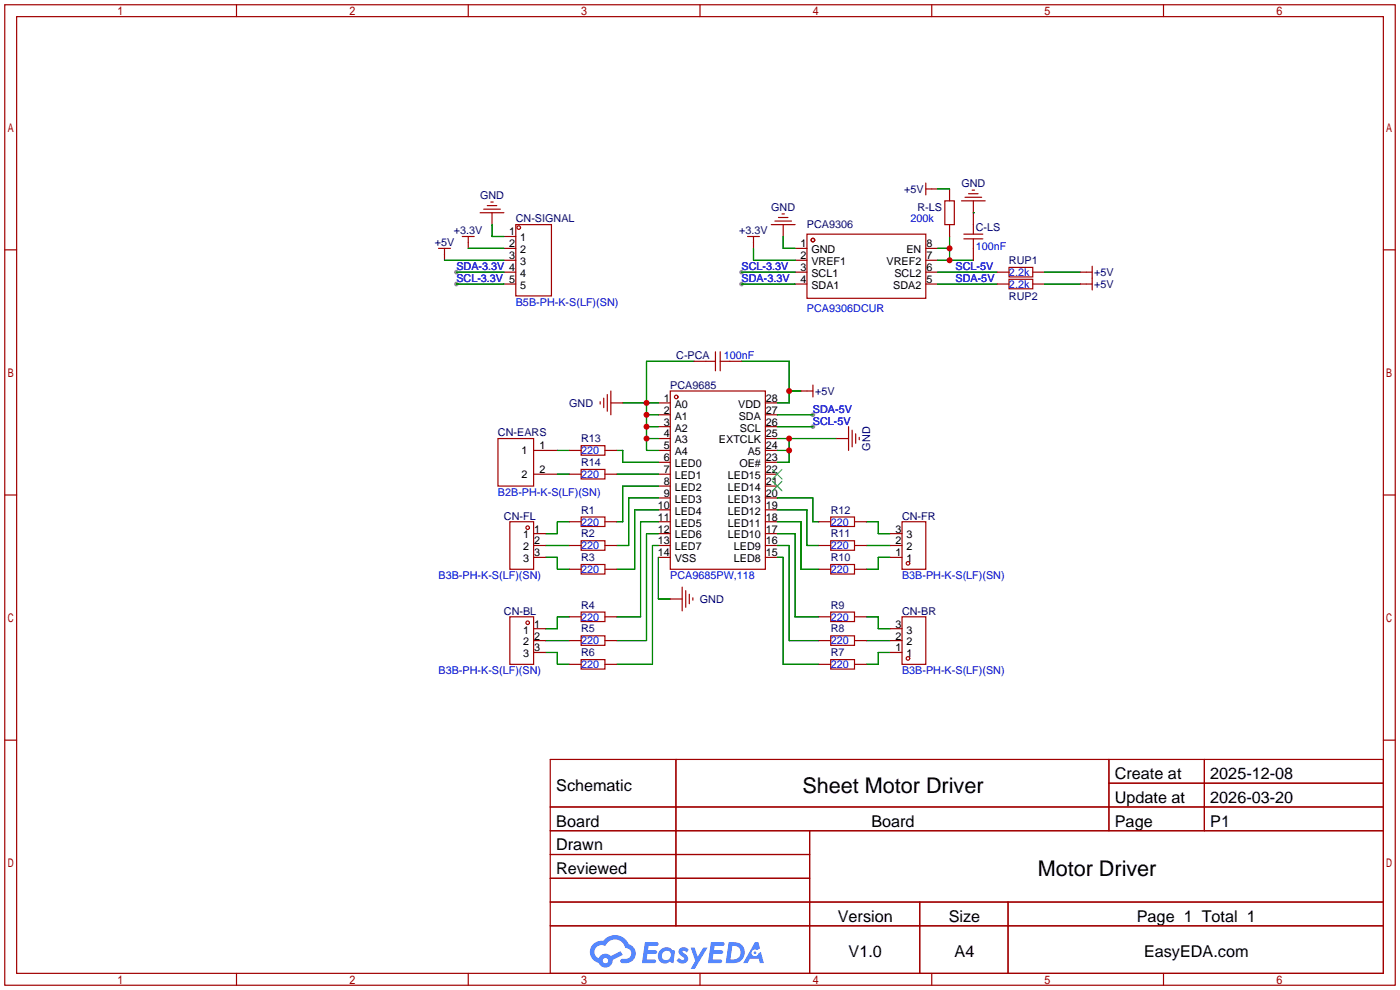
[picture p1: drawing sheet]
<svg xmlns="http://www.w3.org/2000/svg" width="299mm" height="212mm" viewBox="0 0 299 212" stroke-linecap="round" stroke-linejoin="round" font-family="sans-serif">
<g fill="#999">
<circle cx="173.7" cy="88.6" r=".51"/>
<circle cx="173.7" cy="91.2" r=".51"/>
<circle cx="97.5" cy="58.2" r=".51"/>
<circle cx="97.5" cy="60.7" r=".51"/>
<circle cx="158.5" cy="58.2" r=".51"/>
<circle cx="158.5" cy="60.7" r=".51"/>
</g>
<g fill="none" stroke="#a10000" stroke-width=".25">
<path d="M1 1h297.2v209.6h-297.2zM3.6 3.6h292.1v204.4h-292.1zM50.5 1v2.6M100.1 1v2.6M149.6 1v2.6M199.1 1v2.6M248.7 1v2.6M1 53.4h2.6M295.7 53.4h2.5M1 105.8h2.6M295.7 105.8h2.5M1 158.2h2.6"/>
<path d="M295.7 158.2h2.5M117.6 162.3h178.1v45.7h-178.1zM117.6 172.5h178.1M117.6 177.5h178.1M144.5 162.3v35.6M173 177.5v30.5M237 162.3v15.2M237 167.4h58.7M257.4 162.3v15.2M117.6 182.6h55.4M117.6 192.8h178.1M117.6 187.7h55.4"/>
<path d="M117.6 197.9h178.1M196.6 192.8v15.2M215.4 192.8v15.2M50.5 208v2.6M100.1 208v2.6M149.6 208v2.6M199.1 208v2.6M248.7 208v2.6"/>
</g>
<g fill="#5487ff">
<path d="M145.3 202.7a1.3 1.3 0 0 1 1.9 .3l-.4 .6a.54 .54 0 0 0-.9-.2l.1 .2a1.34 1.34 0 0 1 .9 1.8 1.47 1.47 0 0 1-2.3-.1l.5-.6 .8 .5a.31 .31 0 0 0 .4-.3 .31 .31 0 0 0-.3-.4 1.12 1.12 0 0 1-.7-1.8z"/>
<path d="M147.6 202.5h.9l.6 2 1.2-2h.9l-2.7 4.6h-.9l1-1.7z"/>
<path d="M137.8 201.4h1.7a1.31 1.31 0 0 1 1.2 .2 .4 .4 0 0 1-.3 .5l-1.8 .1-.1 .9h1.6a.4 .4 0 0 1 .4 .4 .4 .4 0 0 1-.5 .4h-1.6l-.2 1.2h1.4a.46 .46 0 0 1 .5 0 .46 .46 0 0 1 .1 .5l-.4 .2h-2.6z"/>
<path d="M151.9 201.4h1.7a1.32 1.32 0 0 1 1.2 .2 .39 .39 0 0 1-.3 .5l-1.8 .1-.1 .9h1.6a.4 .4 0 0 1 .4 .4 .4 .4 0 0 1-.4 .4h-1.7l-.2 1.2h1.4a.46 .46 0 0 1 .5 0 .46 .46 0 0 1 .1 .5l-.4 .2h-2.6z"/>
<path d="M161.3 201.4h.8l.3 1.3-.6 .4a.75 .75 0 0 0-1.1 .3 .75 .75 0 0 0 .5 1 .75 .75 0 0 0 .9-.7l.5-.2 .6 2.3h-.8l-.3-.9h-1.8l-.5 .9h-1z"/>
<path d="M155.7 201.4l-.6 4.4h1.5a2.27 2.27 0 0 0 2.6-2.2 2.27 2.27 0 0 0-2.7-2.2zM156.5 202.1a1.5 1.5 0 0 1 1.8 1.6 1.5 1.5 0 0 1-1.9 1.4h-.3z"/>
<path d="M141.2 203a1.6 1.6 0 0 0-.3 2.3 1.6 1.6 0 0 0 2.3 .2l.7 .3 .3-2.4-.1-.3-.5-.1a1.58 1.58 0 0 0-2.4 0zM141.8 203.5a.98 .98 0 0 1 1.6 .4 .98 .98 0 0 1-1.1 1.3 .94 .94 0 0 1-.9-.7 .94 .94 0 0 1 .4-1z"/>
<path d="M126.8 201.8a2.37 2.37 0 0 0 1.1 4 1.54 1.54 0 0 0 1.8 1 1.54 1.54 0 0 0 1.2-1.6l2.2-1.1-.5-.8-2 1a1.57 1.57 0 0 0-2.7 .5 1.5 1.5 0 0 1-.7-2.1 1.5 1.5 0 0 1 2.2-.5 2.23 2.23 0 0 1 2.3-1.4 2.23 2.23 0 0 1 2 1.8 1.16 1.16 0 0 1 1.2 1.1 1.16 1.16 0 0 1-1.1 1.2h-.7a.47 .47 0 0 0-.5 .4 .47 .47 0 0 0 .4 .5 2.17 2.17 0 0 0 2.5-.9 2.17 2.17 0 0 0-.3-2.7l-.8-.4a3.2 3.2 0 0 0-5.5-.7l-1.1 .1zM128.8 205.3a.6 .6 0 0 1 1.2 0 .6 .6 0 0 1-1.2 0z"/>
<circle cx="161.4" cy="203.6" r=".28"/>
</g>
<g fill="none" stroke="#a10000" stroke-width=".25">
<path d="M197.9 39.1v2.6M93.7 53.1h2.6M95 53.1v2.5M98.8 50.5h2.5M100.1 50.5v2.6M102.6 45.5h5.1M103.4 44.7h3.5M104.1 43.9h2.1M104.9 43.2h.5M105.2 45.5v2.5M107.7 53.1h2.5M107.7 55.6h2.5"/>
<path d="M107.7 58.2h2.5M107.7 50.5h2.5M110.2 48h7.7v15.2h-7.7zM159.8 50.5h2.5M161 50.5v2.6M164.8 48h5.1M165.6 47.2h3.6M166.4 46.5h2M167.1 45.7h.5M167.4 48v2.5M169.9 53.1h2.6M169.9 55.6h2.6"/>
<path d="M169.9 58.2h2.6M172.5 50h25.4v13.8h-25.4zM197.9 53.1h2.5M197.9 55.6h2.5M197.9 58.2h2.5M197.9 40.4h2.5M201.9 42.9h2.1v5.1h-2.1zM202.9 40.4v2.5M202.9 48v2.5M205.5 42.9h5.1M206 50h4.1M206 51.1h4.1"/>
<path d="M206.2 42.2h3.6M207 41.4h2M207.8 40.6h.5M208 42.9v7.1M208 51.1v4.5M213.1 58.2h2.5M215.6 57.2h5.1v2h-5.1zM215.6 59.7h5.1v2h-5.1zM220.7 58.2h2.6M230.9 58.2h2.5M233.4 56.9v5.1M107.7 60.7h2.5"/>
<path d="M148.3 77.2h4.6M152.9 75.2v4M153.9 77.2h4.6M153.9 75.2v4M169.9 60.7h2.6M197.9 60.7h2.5M213.1 60.7h2.5M220.7 60.7h2.6M230.9 60.7h2.5M106.4 93.7h7.6v10.2h-7.6zM114 96.3h5.1M121.7 96.3h2.5"/>
<path d="M124.2 95.2h5.1v2.1h-5.1zM128.3 85.9v.5M129 85.1v2M129.3 96.3h2.5M129.8 84.3v3.6M130.6 86.1h2.5M130.6 83.6v5M140.7 86.1h2.6M140.7 88.6h2.6M140.7 91.2h2.6M140.7 93.7h2.6M140.7 96.3h2.6"/>
<path d="M140.7 98.8h2.6M143.3 83.6h20.3v38.1h-20.3zM163.6 86.1h2.5M163.6 88.6h2.5M163.6 91.2h2.5M163.6 93.7h2.5M163.6 96.3h2.5M163.6 98.8h2.5M171.2 83.6h2.5M173.7 82.3v2.5M178.8 93.7h2.6M181.4 91.2v5.1"/>
<path d="M182.1 91.9v3.6M182.9 92.7v2M183.6 93.5v.5M109 111.5h5v10.2h-5zM114 101.3h5.1M114 114h2.6M114 116.6h2.6M114 119.1h2.6M121.7 101.3h2.5M121.7 111.5h2.5M121.7 116.6h2.5M124.2 110.5h5.1v2h-5.1z"/>
<path d="M124.2 115.6h5.1v2h-5.1zM124.2 100.3h5.1v2.1h-5.1zM129.3 101.3h2.5M129.3 111.5h2.5M129.3 116.6h2.5M140.7 101.3h2.6M140.7 103.9h2.6M140.7 106.4h2.6M140.7 109h2.6M140.7 111.5h2.6M140.7 114h2.6M140.7 116.6h2.6"/>
<path d="M140.7 119.1h2.6M163.6 101.3h2.5M163.6 103.9h2.5M163.6 106.4h2.5M163.6 109h2.5M163.6 111.5h2.5M163.6 114h2.5M163.6 116.6h2.5M163.6 119.1h2.5M175 111.5h2.5M175 116.6h2.5M177.5 115.6h5.1v2h-5.1z"/>
<path d="M177.5 110.5h5.1v2h-5.1zM182.6 111.5h2.6M182.6 116.6h2.6M190.2 114h2.6M190.2 116.6h2.6M190.2 119.1h2.6M192.8 111.5h5.1v10.2h-5.1zM109 131.8h5v10.2h-5zM114 134.4h2.6M114 136.9h2.6M114 139.4h2.6M121.7 136.9h2.5"/>
<path d="M121.7 121.7h2.5M121.7 131.8h2.5M124.2 120.6h5.1v2.1h-5.1zM124.2 130.8h5.1v2h-5.1zM124.2 135.9h5.1v2h-5.1zM129.3 136.9h2.5M129.3 121.7h2.5M129.3 131.8h2.5M143.3 128h2.5M145.8 125.5v5.1M146.6 126.2v3.6M147.3 127v2"/>
<path d="M148.1 127.8v.5M175 136.9h2.5M175 121.7h2.5M175 131.8h2.5M177.5 135.9h5.1v2h-5.1zM177.5 130.8h5.1v2h-5.1zM177.5 120.6h5.1v2.1h-5.1zM182.6 136.9h2.6M182.6 121.7h2.6M182.6 131.8h2.6M190.2 134.4h2.6M190.2 136.9h2.6"/>
<path d="M190.2 139.4h2.6M192.8 131.8h5.1v10.2h-5.1zM121.7 142h2.5M124.2 141h5.1v2h-5.1zM129.3 142h2.5M175 142h2.5M177.5 141h5.1v2h-5.1zM182.6 142h2.6"/>
<circle cx="110.9" cy="48.6" r=".38"/>
<circle cx="173.7" cy="51.3" r=".38"/>
<circle cx="144.5" cy="84.8" r=".38"/>
<circle cx="112.8" cy="112.8" r=".38"/>
<circle cx="112.8" cy="133.1" r=".38"/>
<circle cx="194.1" cy="120.4" r=".38"/>
<circle cx="194.1" cy="140.7" r=".38"/>
</g>
<path d="M165.1 102.9l2 2M165.1 100.3l2 2.1M167.1 102.9l-2 2M167.1 100.3l-2 2.1" fill="none" stroke="#3c3" stroke-width=".25"/>
<g fill="none" stroke="#008700" stroke-width=".25">
<path d="M95 55.6h12.7M97.5 58.2h10.2M100.1 53.1h7.6M105.2 48v2.5h2.5M158.5 58.2h11.4M161 53.1v2.5h8.9M167.4 50.5v2.6h2.5M200.4 55.6h7.6M200.4 53.1h2.5M200.4 58.2h12.7M200.4 40.4h2.5M202.9 50.5v5.1"/>
<path d="M208 45.5h.1M223.3 58.2h7.6M97.5 60.7h10.2M148.3 77.2h-10.1v19.1h2.5M158.5 77.2h10.2v8.9h-2.6M158.5 60.7h11.4M200.4 60.7h12.7M223.3 60.7h7.6M119.1 96.3h2.6M131.8 96.3h1.3v2.5h7.6M133.1 86.1h7.6M138.2 88.6h2.5"/>
<path d="M138.2 91.2h2.5M138.2 93.7h2.5M166.1 88.6h7.6M166.1 91.2h7.6M166.1 93.7h12.7M166.1 96.3h2.6M168.7 93.7v5.1h-2.6M168.7 83.6h2.5M116.6 116.6h5.1M116.6 119.1h2.5v2.6h2.6M119.1 101.3h2.6M121.7 111.5h-2.6v2.5h-2.5"/>
<path d="M131.8 101.3h8.9M140.7 114h-2.5v22.9h-6.4M140.7 119.1v8.9h2.6M140.7 103.9h-7.6v7.6h-1.3M140.7 116.6h-1.3v25.4h-7.6M140.7 106.4h-6.3v10.2h-2.6M140.7 111.5h-3.8v20.3h-5.1M140.7 109h-5.1v12.7h-3.8M166.1 116.6h2.6v20.3h6.3M166.1 119.1h1.3v22.9h7.6M166.1 109h6.4v7.6h2.5M166.1 114h3.8v17.8h5.1"/>
<path d="M166.1 111.5h5.1v10.2h3.8M166.1 106.4h7.6v5.1h1.3M185.2 116.6h5M185.2 111.5h2.5v2.5h2.5M190.2 119.1h-2.5v2.6h-2.5M116.6 139.4h2.5v2.6h2.6M116.6 136.9h5.1M121.7 131.8h-2.6v2.6h-2.5M185.2 136.9h5M185.2 131.8h2.5v2.6h2.5M190.2 139.4h-2.5v2.6h-2.5"/>
</g>
<g fill="#c00">
<circle cx="168.7" cy="83.6" r=".63"/>
<circle cx="168.7" cy="93.7" r=".63"/>
<circle cx="168.7" cy="96.3" r=".63"/>
<circle cx="138.2" cy="86.1" r=".63"/>
<circle cx="138.2" cy="88.6" r=".63"/>
<circle cx="138.2" cy="91.2" r=".63"/>
<circle cx="138.2" cy="93.7" r=".63"/>
<circle cx="202.9" cy="55.6" r=".63"/>
<circle cx="202.9" cy="53.1" r=".63"/>
</g>
<g font-size="4.6">
<text x="171.5" y="169.4">Sheet Motor Driver</text>
<text x="221.8" y="187.2">Motor Driver</text>
</g>
<g font-size="3.5">
<text x="238.3" y="166.5">Create at</text>
<text x="258.7" y="166.5">2025-12-08</text>
<text x="118.9" y="169.1">Schematic</text>
<text x="238.3" y="171.6">Update at</text>
<text x="258.7" y="171.6">2026-03-20</text>
<text x="118.9" y="176.7">Board</text>
<text x="186.2" y="176.7">Board</text>
<text x="238.3" y="176.7">Page</text>
<text x="258.7" y="176.7">P1</text>
<text x="118.9" y="181.8">Drawn</text>
<text x="118.9" y="186.8">Reviewed</text>
<text x="179.1" y="197">Version</text>
<text x="202.8" y="197">Size</text>
<text x="243" y="197">Page 1 Total 1</text>
<text x="181.4" y="204.6">V1.0</text>
<text x="204" y="204.6">A4</text>
<text x="244.5" y="204.6">EasyEDA.com</text>
</g>
<g font-size="2.3" fill="#000080">
<text x="193.2" y="41.2">+5V</text>
<text x="205.5" y="39.9">GND</text>
<text x="102.6" y="42.5">GND</text>
<text x="110.2" y="47.5">CN-SIGNAL</text>
<text x="164.8" y="45">GND</text>
<text x="196.1" y="45">R-LS</text>
<text x="92.9" y="52.6">+5V</text>
<text x="97" y="50.1">+3.3V</text>
<text x="158" y="50.1">+3.3V</text>
<text x="172.5" y="48.8">PCA9306</text>
<text x="208.5" y="49.3">C-LS</text>
<text x="215.6" y="56.4">RUP1</text>
<text x="233.9" y="59">+5V</text>
<text x="215.6" y="64.1">RUP2</text>
<text x="233.9" y="61.5">+5V</text>
<text x="144.5" y="76.8">C-PCA</text>
<text x="143.3" y="83.1">PCA9685</text>
<text x="121.6" y="86.9">GND</text>
<text x="174.2" y="84.4">+5V</text>
<text x="106.4" y="93.3">CN-EARS</text>
<text x="124.2" y="94.5">R13</text>
<text x="124.2" y="99.6">R14</text>
<text x="186" y="96.3" transform="rotate(-90 186 96.3)">GND</text>
<text x="107.7" y="111">CN-FL</text>
<text x="124.2" y="109.8">R1</text>
<text x="177.5" y="109.8">R12</text>
<text x="192.8" y="111">CN-FR</text>
<text x="124.2" y="114.9">R2</text>
<text x="124.2" y="119.9">R3</text>
<text x="177.5" y="119.9">R10</text>
<text x="177.5" y="114.9">R11</text>
<text x="107.7" y="131.4">CN-BL</text>
<text x="124.2" y="130.1">R4</text>
<text x="149.6" y="128.8">GND</text>
<text x="177.5" y="130.1">R9</text>
<text x="192.8" y="131.4">CN-BR</text>
<text x="124.2" y="135.2">R5</text>
<text x="177.5" y="135.2">R8</text>
<text x="124.2" y="140.3">R6</text>
<text x="177.5" y="140.3">R7</text>
</g>
<g font-size="2.3" fill="#00f">
<text x="194.6" y="47.5">200k</text>
<text x="208.5" y="53.4">100nF</text>
<text x="97.5" y="57.7">SDA-3.3V 4</text>
<text x="158.5" y="57.7">SCL-3.3V</text>
<text x="204.2" y="57.7">SCL-5V</text>
<text x="215.6" y="59">2.2k</text>
<text x="97.5" y="60.2">SCL-3.3V 5</text>
<text x="110.2" y="65.3">B5B-PH-K-S(LF)(SN)</text>
<text x="158.5" y="60.2">SDA-3.3V</text>
<text x="204.2" y="60.2">SDA-5V</text>
<text x="215.6" y="61.5">2.2k</text>
<text x="172.5" y="66.6">PCA9306DCUR</text>
<text x="154.7" y="76.8">100nF</text>
<text x="173.7" y="88.2">SDA-5V</text>
<text x="173.7" y="90.7">SCL-5V</text>
<text x="124.2" y="97.1">220</text>
<text x="106.4" y="106">B2B-PH-K-S(LF)(SN)</text>
<text x="124.2" y="102.2">220</text>
<text x="124.2" y="112.3">220</text>
<text x="177.5" y="112.3">220</text>
<text x="124.2" y="117.4">220</text>
<text x="177.5" y="117.4">220</text>
<text x="93.7" y="123.7">B3B-PH-K-S(LF)(SN)</text>
<text x="124.2" y="122.5">220</text>
<text x="143.3" y="123.7">PCA9685PW,118</text>
<text x="177.5" y="122.5">220</text>
<text x="192.8" y="123.7">B3B-PH-K-S(LF)(SN)</text>
<text x="124.2" y="132.6">220</text>
<text x="124.2" y="137.7">220</text>
<text x="177.5" y="137.7">220</text>
<text x="177.5" y="132.6">220</text>
<text x="124.2" y="142.8">220</text>
<text x="177.5" y="142.8">220</text>
<text x="93.7" y="144.1">B3B-PH-K-S(LF)(SN)</text>
<text x="192.8" y="144.1">B3B-PH-K-S(LF)(SN)</text>
</g>
<g font-size="2.3">
<text x="108.8" y="50.3">1</text>
<text x="108.8" y="52.9">2</text>
<text x="111.2" y="51.6">1</text>
<text x="171.1" y="52.9">1</text>
<text x="198" y="52.9">8</text>
<text x="108.8" y="55.4">3</text>
<text x="111.2" y="54.1">2</text>
<text x="111.2" y="56.7">3</text>
<text x="111.2" y="59.2">4</text>
<text x="171.1" y="55.4">2</text>
<text x="171.1" y="57.9">3</text>
<text x="173.4" y="54.1">GND</text>
<text x="173.4" y="56.7">VREF1</text>
<text x="173.4" y="59.2">SCL1</text>
<text x="189.5" y="56.7">VREF2</text>
<text x="191.2" y="59.2">SCL2</text>
<text x="193.7" y="54.1">EN</text>
<text x="198" y="57.9">6</text>
<text x="198" y="55.4">7</text>
<text x="111.2" y="61.7">5</text>
<text x="171.1" y="60.5">4</text>
<text x="173.4" y="61.7">SDA1</text>
<text x="190.9" y="61.7">SDA2</text>
<text x="198" y="60.5">5</text>
<text x="141.8" y="85.9">1</text>
<text x="141.8" y="88.4">2</text>
<text x="144.2" y="87.1">A0</text>
<text x="144.2" y="89.7">A1</text>
<text x="157.8" y="87.1">VDD</text>
<text x="157.9" y="89.7">SDA</text>
<text x="163.7" y="88.4">27</text>
<text x="163.7" y="85.9">28</text>
<text x="141.8" y="91">3</text>
<text x="141.8" y="93.5">4</text>
<text x="144.2" y="92.2">A2</text>
<text x="144.2" y="94.8">A3</text>
<text x="153.7" y="94.8">EXTCLK</text>
<text x="158.1" y="92.2">SCL</text>
<text x="163.7" y="93.5">25</text>
<text x="163.7" y="91">26</text>
<text x="111.5" y="97.1">1</text>
<text x="115.3" y="96">1</text>
<text x="115.3" y="101.1">2</text>
<text x="141.8" y="96">5</text>
<text x="141.8" y="98.6">6</text>
<text x="141.8" y="101.1">7</text>
<text x="144.2" y="97.3">A4</text>
<text x="144.2" y="99.8">LED0</text>
<text x="158" y="99.8">OE#</text>
<text x="159.8" y="97.3">A5</text>
<text x="163.7" y="101.1">22</text>
<text x="163.7" y="98.6">23</text>
<text x="163.7" y="96">24</text>
<text x="111.5" y="102.1">2</text>
<text x="141.8" y="103.7">8</text>
<text x="141.8" y="106.2">9</text>
<text x="144.2" y="102.4">LED1</text>
<text x="144.2" y="104.9">LED2</text>
<text x="144.2" y="107.5">LED3</text>
<text x="155.6" y="107.5">LED13</text>
<text x="155.6" y="104.9">LED14</text>
<text x="155.6" y="102.4">LED15</text>
<text x="163.7" y="106.2">20</text>
<text x="163.7" y="103.7">21</text>
<text x="114.2" y="113.8">1</text>
<text x="140.6" y="108.7">10</text>
<text x="140.6" y="111.3">11</text>
<text x="140.6" y="113.8">12</text>
<text x="144.2" y="110">LED4</text>
<text x="144.2" y="112.5">LED5</text>
<text x="155.6" y="112.5">LED11</text>
<text x="155.6" y="110">LED12</text>
<text x="163.7" y="113.8">17</text>
<text x="163.7" y="111.3">18</text>
<text x="163.7" y="108.7">19</text>
<text x="191.4" y="113.8">3</text>
<text x="111.8" y="115.1">1</text>
<text x="111.8" y="117.6">2</text>
<text x="114.2" y="116.4">2</text>
<text x="114.2" y="118.9">3</text>
<text x="140.6" y="116.4">13</text>
<text x="140.6" y="118.9">14</text>
<text x="144.2" y="115.1">LED6</text>
<text x="144.2" y="117.6">LED7</text>
<text x="155.6" y="115.1">LED10</text>
<text x="156.9" y="117.6">LED9</text>
<text x="163.7" y="118.9">15</text>
<text x="163.7" y="116.4">16</text>
<text x="191.4" y="118.9">1</text>
<text x="191.4" y="116.4">2</text>
<text x="193.7" y="117.6">2</text>
<text x="193.7" y="115.1">3</text>
<text x="111.8" y="120.2">3</text>
<text x="144.2" y="120.2">VSS</text>
<text x="156.9" y="120.2">LED8</text>
<text x="193.7" y="120.2">1</text>
<text x="111.8" y="135.4">1</text>
<text x="111.8" y="137.9">2</text>
<text x="114.2" y="134.1">1</text>
<text x="114.2" y="136.7">2</text>
<text x="191.4" y="136.7">2</text>
<text x="191.4" y="134.1">3</text>
<text x="193.7" y="137.9">2</text>
<text x="193.7" y="135.4">3</text>
<text x="111.8" y="140.5">3</text>
<text x="114.2" y="139.2">3</text>
<text x="191.4" y="139.2">1</text>
<text x="193.7" y="140.5">1</text>
</g>
</svg>
